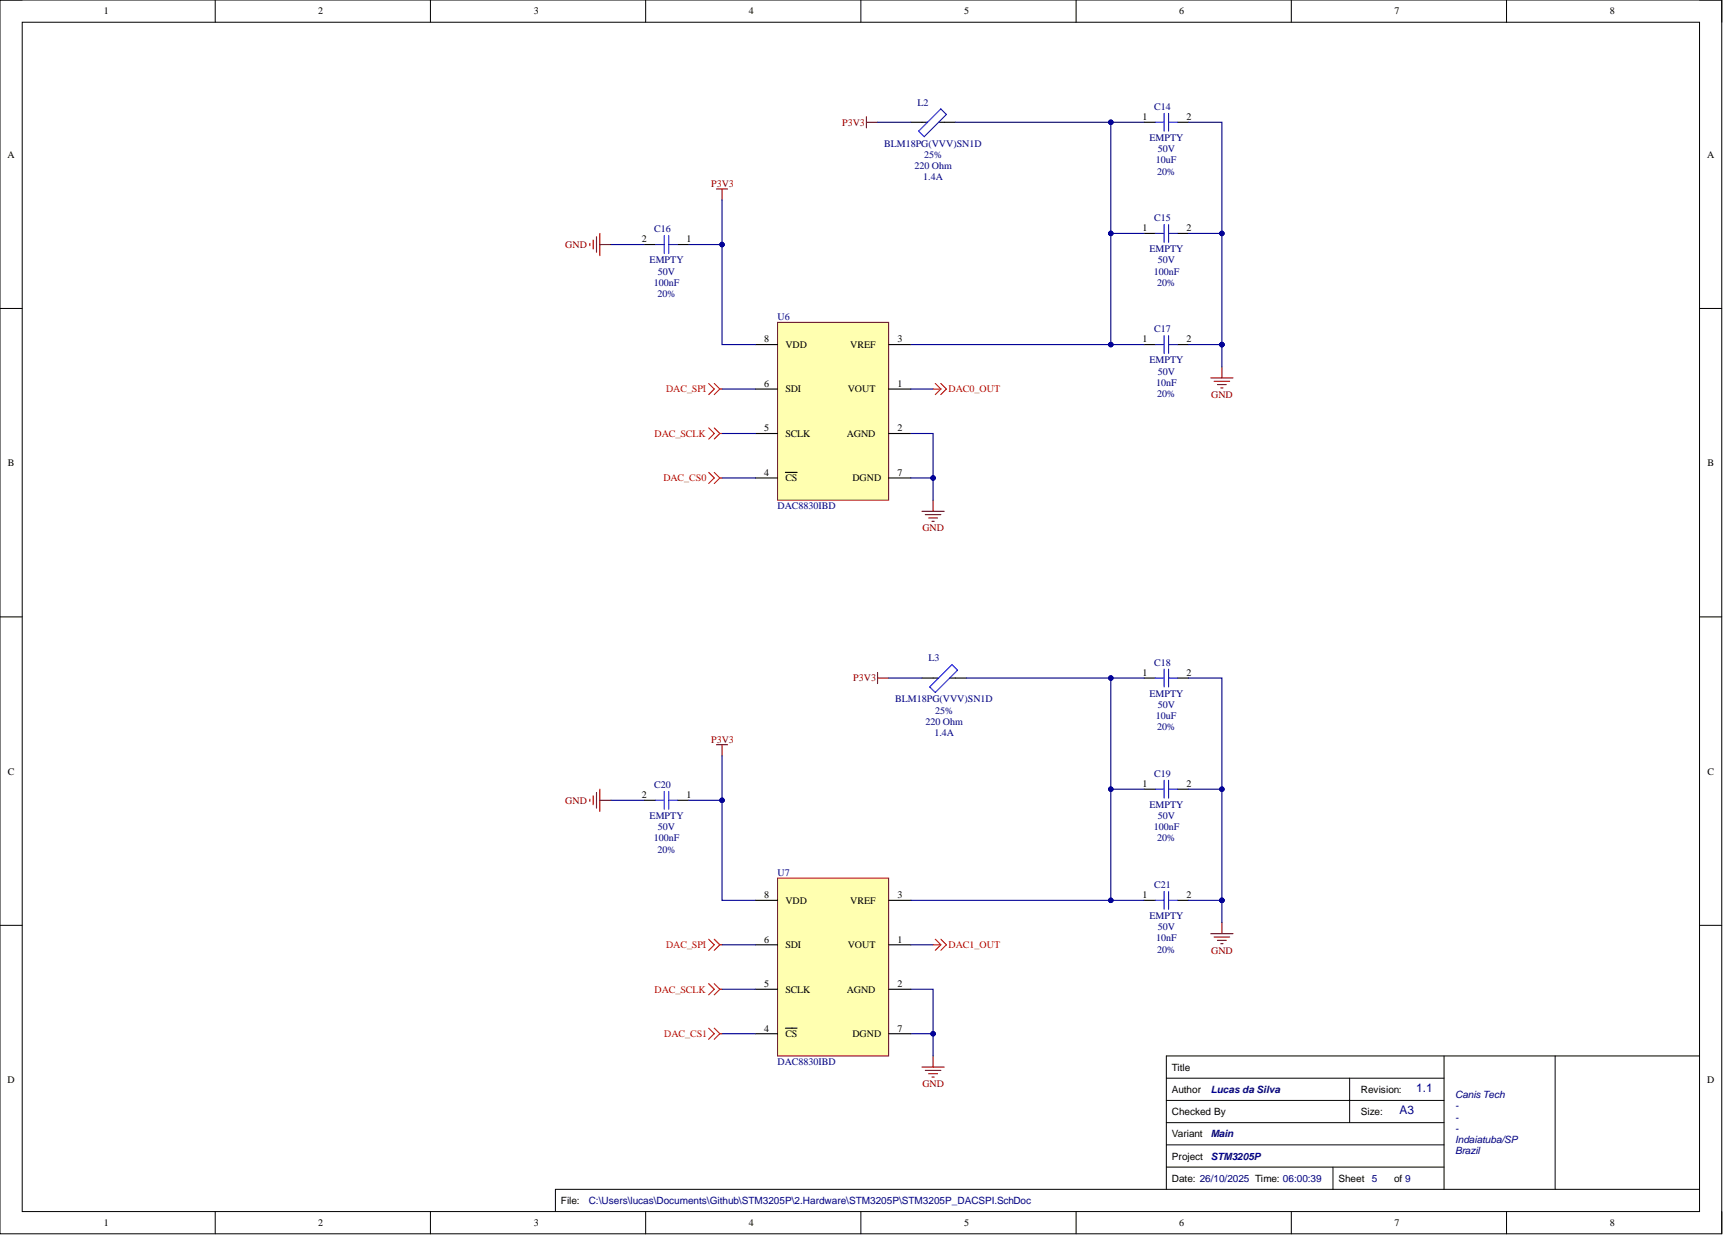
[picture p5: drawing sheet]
<svg xmlns="http://www.w3.org/2000/svg" width="393mm" height="282mm" viewBox="0 0 393 282" stroke-linecap="round" stroke-linejoin="round" font-family="sans-serif">
<g fill="none" stroke="#000" stroke-width=".23">
<path d="M0 0h393.1v281.6h-393.1zM0 0h5.1M5.1 5.1h382.9v271.4h-382.9zM49.1 0v5.1M98.3 0v5.1M147.4 0v5.1M196.5 0v5.1M245.7 0v5.1M294.8 0v5.1M343.9 0v5.1M388 0h5.1v5.1M0 70.4h5.1"/>
<path d="M388 70.4h5.1M0 140.8h5.1M388 140.8h5.1M0 211.2h5.1M388 211.2h5.1M266.3 246.1h63.4M266.3 251.2h63.4M266.3 256.2h63.4M308.1 246.1v10.1M329.7 241v30.4M355 241v30.4M388 241h-121.7v30.4"/>
<path d="M49.1 276.5v5.1M98.3 276.5v5.1M147.4 276.5v5.1M196.5 276.5v5.1M245.7 276.5v5.1M266.3 266.4h63.4M266.3 261.3h63.4M294.8 276.5v5.1M304.3 266.4v5M343.9 276.5v5.1M388 271.4h-261.2v5.1M393.1 276.5v5.1"/>
</g>
<path d="M213 88.8h1.8M213.5 87.5l1.3 1.3M214.8 88.8l-1.3 1.3M214.8 87.5l1.3 1.3-1.3 1.3" fill="none" stroke="#f00" stroke-width=".25"/>
<path d="M177.5 73.6h25.4v40.6h-25.4z" fill-rule="evenodd" fill="#ffffb0"/>
<path d="M177.5 73.6h25.4v40.6h-25.4z" fill="none" stroke="#800000" stroke-width=".23"/>
<g fill="none" stroke="#000" stroke-width=".25">
<path d="M207.9 27.9h3.8M214.3 27.9h3.8M147.1 55.8h2.5M154.7 55.8h2.5M261.2 53.3h2.5M268.8 53.3h2.5M172.4 78.6h5.1M202.9 78.6h5M261.2 78.6h2.5M268.8 78.6h2.5M172.4 98.9h5.1M172.4 88.8h5.1"/>
<path d="M202.9 98.9h5M202.9 88.8h5M172.4 109.1h5.1M179.3 107.8h2.7M202.9 109.1h5"/>
</g>
<g fill="none" stroke="#800000" stroke-width=".25">
<path d="M197.8 26.6v2.6M197.8 27.9h2.5M134.7 55.6v.5M135.4 54.8v2M136.2 54v3.6M136.9 53.3v5.1M136.9 55.8h2.6M163.6 43.1h2.5M164.8 43.1v2.6M276.4 86.3h5.1M277.2 87h3.5M277.9 87.8h2.1"/>
<path d="M278.7 88.5h.5M278.9 83.7v2.6M210.5 116.7h5.1M211.2 117.5h3.6M212 118.2h2M212.8 119h.5M213 114.2v2.5"/>
</g>
<g fill="none" stroke="#00f" stroke-width=".25">
<path d="M214.8 24.9l1.3 1.2-5.1 5.1-1.3-1.3zM149.6 55.8h2M151.6 53.8v4M152.7 53.8v4M152.7 55.8h2M263.7 53.3h2.1M265.8 51.2v4.1M266.8 51.2v4.1M266.8 53.3h2M263.7 78.6h2.1M265.8 76.6v4.1M266.8 76.6v4.1"/>
<path d="M266.8 78.6h2"/>
</g>
<path d="M213 215.6h1.8M213.5 214.4l1.3 1.2M214.8 215.6l-1.3 1.3M214.8 214.4l1.3 1.2-1.3 1.3" fill="none" stroke="#f00" stroke-width=".25"/>
<path d="M177.5 200.4h25.4v40.6h-25.4z" fill-rule="evenodd" fill="#ffffb0"/>
<path d="M177.5 200.4h25.4v40.6h-25.4z" fill="none" stroke="#800000" stroke-width=".23"/>
<g fill="none" stroke="#000" stroke-width=".25">
<path d="M261.2 27.9h2.5M268.8 27.9h2.5M210.5 154.8h3.8M216.8 154.8h3.8M147.1 182.7h2.5M154.7 182.7h2.5M261.2 180.1h2.5M268.8 180.1h2.5M172.4 215.6h5.1M172.4 205.5h5.1M202.9 215.6h5M202.9 205.5h5"/>
<path d="M261.2 205.5h2.5M268.8 205.5h2.5M172.4 225.8h5.1M172.4 235.9h5.1M179.3 234.7h2.7M202.9 225.8h5M202.9 235.9h5"/>
</g>
<g fill="none" stroke="#800000" stroke-width=".25">
<path d="M200.3 153.5v2.5M200.3 154.8h2.6M163.6 170h2.5M164.8 170v2.5M134.7 182.4v.5M135.4 181.6v2.1M136.2 180.9v3.5M136.9 180.1v5.1M136.9 182.7h2.6M276.4 213.1h5.1M277.2 213.9h3.5M277.9 214.6h2.1"/>
<path d="M278.7 215.4h.5M278.9 210.6v2.5M210.5 243.5h5.1M211.2 244.3h3.6M212 245.1h2M212.8 245.8h.5M213 241v2.5"/>
</g>
<g fill="none" stroke="#00f" stroke-width=".25">
<path d="M263.7 27.9h2.1M265.8 25.9v4M266.8 25.9v4M266.8 27.9h2M217.3 151.7l1.3 1.3-5.1 5.1-1.2-1.3zM265.8 178.1v4.1M266.8 178.1v4.1M149.6 182.7h2M151.6 180.6v4.1M152.7 180.6v4.1M152.7 182.7h2M263.7 180.1h2.1"/>
<path d="M266.8 180.1h2M263.7 205.5h2.1M265.8 203.5v4M266.8 203.5v4M266.8 205.5h2"/>
</g>
<g fill="none" stroke="#f00" stroke-width=".25">
<path d="M161.8 87.5l1.3 1.3-1.3 1.3M161.8 97.7l1.3 1.2-1.3 1.3M163.1 87.5l1.2 1.3M163.1 97.7l1.2 1.2M164.3 88.8l-1.2 1.3M164.3 88.8h.5M164.3 98.9l-1.2 1.3M164.3 98.9h.5M161.8 107.8l1.3 1.3-1.3 1.3M163.1 107.8l1.2 1.3M164.3 109.1l-1.2 1.3M164.3 109.1h.5"/>
<path d="M161.8 214.4l1.3 1.2-1.3 1.3M163.1 214.4l1.2 1.2M164.3 215.6l-1.2 1.3M164.3 215.6h.5M161.8 224.5l1.3 1.3-1.3 1.3M161.8 234.7l1.3 1.2-1.3 1.3M163.1 224.5l1.2 1.3M163.1 234.7l1.2 1.2M164.3 225.8l-1.2 1.3M164.3 225.8h.5M164.3 235.9l-1.2 1.3M164.3 235.9h.5"/>
</g>
<path d="M278.9 205.5v5.1" fill="none" stroke="#000080" stroke-width=".25"/>
<circle cx="278.9" cy="205.5" r=".51" fill="#000080"/>
<circle cx="278.9" cy="205.5" r=".51" fill="none" stroke="#000080" stroke-width=".23"/>
<path d="M139.5 55.8h7.6M164.8 172.5v10.2h-7.6M139.5 182.7h7.6" fill="none" stroke="#000080" stroke-width=".25"/>
<circle cx="164.8" cy="182.7" r=".51" fill="#000080"/>
<circle cx="164.8" cy="182.7" r=".51" fill="none" stroke="#000080" stroke-width=".23"/>
<path d="M164.8 45.7v10.1h-7.6" fill="none" stroke="#000080" stroke-width=".25"/>
<circle cx="164.8" cy="55.8" r=".51" fill="#000080"/>
<circle cx="164.8" cy="55.8" r=".51" fill="none" stroke="#000080" stroke-width=".23"/>
<path d="M164.8 182.7v22.8h7.6M164.8 215.6h7.6M164.8 235.9h7.6M164.8 225.8h7.6" fill="none" stroke="#000080" stroke-width=".25"/>
<circle cx="164.8" cy="182.7" r=".51" fill="#000080"/>
<circle cx="164.8" cy="182.7" r=".51" fill="none" stroke="#000080" stroke-width=".23"/>
<path d="M164.8 55.8v22.8h7.6M164.8 98.9h7.6M164.8 88.8h7.6M164.8 109.1h7.6" fill="none" stroke="#000080" stroke-width=".25"/>
<circle cx="164.8" cy="55.8" r=".51" fill="#000080"/>
<circle cx="164.8" cy="55.8" r=".51" fill="none" stroke="#000080" stroke-width=".23"/>
<path d="M200.3 27.9h7.6M202.9 154.8h7.6M207.9 235.9h5.1v5.1" fill="none" stroke="#000080" stroke-width=".25"/>
<circle cx="213" cy="235.9" r=".51" fill="#000080"/>
<circle cx="213" cy="235.9" r=".51" fill="none" stroke="#000080" stroke-width=".23"/>
<path d="M207.9 225.8h5.1v10.1" fill="none" stroke="#000080" stroke-width=".25"/>
<circle cx="213" cy="235.9" r=".51" fill="#000080"/>
<circle cx="213" cy="235.9" r=".51" fill="none" stroke="#000080" stroke-width=".23"/>
<path d="M220.6 154.8h33v50.7h-45.7M207.9 215.6h5.1" fill="none" stroke="#000080" stroke-width=".25"/>
<circle cx="253.6" cy="205.5" r=".51" fill="#000080"/>
<circle cx="253.6" cy="205.5" r=".51" fill="none" stroke="#000080" stroke-width=".23"/>
<circle cx="253.6" cy="180.1" r=".51" fill="#000080"/>
<circle cx="253.6" cy="180.1" r=".51" fill="none" stroke="#000080" stroke-width=".23"/>
<circle cx="253.6" cy="154.8" r=".51" fill="#000080"/>
<circle cx="253.6" cy="154.8" r=".51" fill="none" stroke="#000080" stroke-width=".23"/>
<path d="M207.9 109.1h5.1v5.1" fill="none" stroke="#000080" stroke-width=".25"/>
<circle cx="213" cy="109.1" r=".51" fill="#000080"/>
<circle cx="213" cy="109.1" r=".51" fill="none" stroke="#000080" stroke-width=".23"/>
<path d="M207.9 98.9h5.1v10.2" fill="none" stroke="#000080" stroke-width=".25"/>
<circle cx="213" cy="109.1" r=".51" fill="#000080"/>
<circle cx="213" cy="109.1" r=".51" fill="none" stroke="#000080" stroke-width=".23"/>
<path d="M218.1 27.9h35.5v50.7h-45.7M207.9 88.8h5.1" fill="none" stroke="#000080" stroke-width=".25"/>
<circle cx="253.6" cy="78.6" r=".51" fill="#000080"/>
<circle cx="253.6" cy="78.6" r=".51" fill="none" stroke="#000080" stroke-width=".23"/>
<circle cx="253.6" cy="53.3" r=".51" fill="#000080"/>
<circle cx="253.6" cy="53.3" r=".51" fill="none" stroke="#000080" stroke-width=".23"/>
<circle cx="253.6" cy="27.9" r=".51" fill="#000080"/>
<circle cx="253.6" cy="27.9" r=".51" fill="none" stroke="#000080" stroke-width=".23"/>
<path d="M253.6 205.5h7.6" fill="none" stroke="#000080" stroke-width=".25"/>
<circle cx="253.6" cy="205.5" r=".51" fill="#000080"/>
<circle cx="253.6" cy="205.5" r=".51" fill="none" stroke="#000080" stroke-width=".23"/>
<path d="M253.6 180.1h7.6" fill="none" stroke="#000080" stroke-width=".25"/>
<circle cx="253.6" cy="180.1" r=".51" fill="#000080"/>
<circle cx="253.6" cy="180.1" r=".51" fill="none" stroke="#000080" stroke-width=".23"/>
<path d="M253.6 78.6h7.6" fill="none" stroke="#000080" stroke-width=".25"/>
<circle cx="253.6" cy="78.6" r=".51" fill="#000080"/>
<circle cx="253.6" cy="78.6" r=".51" fill="none" stroke="#000080" stroke-width=".23"/>
<path d="M253.6 53.3h7.6" fill="none" stroke="#000080" stroke-width=".25"/>
<circle cx="253.6" cy="53.3" r=".51" fill="#000080"/>
<circle cx="253.6" cy="53.3" r=".51" fill="none" stroke="#000080" stroke-width=".23"/>
<path d="M253.6 27.9h7.6" fill="none" stroke="#000080" stroke-width=".25"/>
<circle cx="253.6" cy="27.9" r=".51" fill="#000080"/>
<circle cx="253.6" cy="27.9" r=".51" fill="none" stroke="#000080" stroke-width=".23"/>
<path d="M271.3 205.5h7.6" fill="none" stroke="#000080" stroke-width=".25"/>
<circle cx="278.9" cy="205.5" r=".51" fill="#000080"/>
<circle cx="278.9" cy="205.5" r=".51" fill="none" stroke="#000080" stroke-width=".23"/>
<path d="M271.3 180.1h7.6v25.4" fill="none" stroke="#000080" stroke-width=".25"/>
<circle cx="278.9" cy="180.1" r=".51" fill="#000080"/>
<circle cx="278.9" cy="180.1" r=".51" fill="none" stroke="#000080" stroke-width=".23"/>
<circle cx="278.9" cy="205.5" r=".51" fill="#000080"/>
<circle cx="278.9" cy="205.5" r=".51" fill="none" stroke="#000080" stroke-width=".23"/>
<path d="M271.3 78.6h7.6" fill="none" stroke="#000080" stroke-width=".25"/>
<circle cx="278.9" cy="78.6" r=".51" fill="#000080"/>
<circle cx="278.9" cy="78.6" r=".51" fill="none" stroke="#000080" stroke-width=".23"/>
<path d="M271.3 53.3h7.6v25.3" fill="none" stroke="#000080" stroke-width=".25"/>
<circle cx="278.9" cy="53.3" r=".51" fill="#000080"/>
<circle cx="278.9" cy="53.3" r=".51" fill="none" stroke="#000080" stroke-width=".23"/>
<circle cx="278.9" cy="78.6" r=".51" fill="#000080"/>
<circle cx="278.9" cy="78.6" r=".51" fill="none" stroke="#000080" stroke-width=".23"/>
<path d="M271.3 27.9h7.6v25.4" fill="none" stroke="#000080" stroke-width=".25"/>
<circle cx="278.9" cy="53.3" r=".51" fill="#000080"/>
<circle cx="278.9" cy="53.3" r=".51" fill="none" stroke="#000080" stroke-width=".23"/>
<path d="M278.9 78.6v5.1" fill="none" stroke="#000080" stroke-width=".25"/>
<circle cx="278.9" cy="78.6" r=".51" fill="#000080"/>
<circle cx="278.9" cy="78.6" r=".51" fill="none" stroke="#000080" stroke-width=".23"/>
<path d="M261.2 154.8h2.5M268.8 154.8h2.5" fill="none" stroke="#000" stroke-width=".25"/>
<path d="M263.7 154.8h2.1M265.8 152.7v4.1M266.8 152.7v4.1M266.8 154.8h2" fill="none" stroke="#00f" stroke-width=".25"/>
<path d="M271.3 154.8h7.6v25.3" fill="none" stroke="#000080" stroke-width=".25"/>
<circle cx="278.9" cy="180.1" r=".51" fill="#000080"/>
<circle cx="278.9" cy="180.1" r=".51" fill="none" stroke="#000080" stroke-width=".23"/>
<path d="M253.6 154.8h7.6" fill="none" stroke="#000080" stroke-width=".25"/>
<circle cx="253.6" cy="154.8" r=".51" fill="#000080"/>
<circle cx="253.6" cy="154.8" r=".51" fill="none" stroke="#000080" stroke-width=".23"/>
<g font-size="2.7" fill="#000080">
<text x="323.3" y="249.3">1.1</text>
<text x="319.5" y="254.4">A3</text>
</g>
<g font-size="2.3">
<text x="23.7" y="3.3">1</text>
<text x="72.7" y="3.3">2</text>
<text x="121.9" y="3.3">3</text>
<text x="170.9" y="3.3">4</text>
<text x="220.1" y="3.3">5</text>
<text x="269.2" y="3.3">6</text>
<text x="318.3" y="3.3">7</text>
<text x="367.5" y="3.3">8</text>
<text x="260.9" y="27.4">1</text>
<text x="270.8" y="27.4">2</text>
<text x="1.7" y="36">A</text>
<text x="389.7" y="36">A</text>
<text x="260.9" y="52.8">1</text>
<text x="270.8" y="52.8">2</text>
<text x="146.5" y="55.3">2</text>
<text x="156.7" y="55.3">1</text>
<text x="174.5" y="78.1">8</text>
<text x="179.3" y="79.4">VDD</text>
<text x="194.1" y="79.4">VREF</text>
<text x="204.9" y="78.1">3</text>
<text x="260.9" y="78.1">1</text>
<text x="270.8" y="78.1">2</text>
<text x="174.4" y="88.3">6</text>
<text x="179.3" y="89.6">SDI</text>
<text x="193.5" y="89.6">VOUT</text>
<text x="204.9" y="88.3">1</text>
<text x="174.5" y="98.4">5</text>
<text x="179.3" y="99.7">SCLK</text>
<text x="193.3" y="99.7">AGND</text>
<text x="204.9" y="98.4">2</text>
<text x="1.8" y="106.4">B</text>
<text x="389.8" y="106.4">B</text>
<text x="174.4" y="108.6">4</text>
<text x="179.3" y="109.8">CS</text>
<text x="194.6" y="109.8">DGND</text>
<text x="204.9" y="108.6">7</text>
<text x="260.9" y="154.2">1</text>
<text x="270.8" y="154.2">2</text>
<text x="1.8" y="176.8">C</text>
<text x="260.9" y="179.6">1</text>
<text x="270.8" y="179.6">2</text>
<text x="389.8" y="176.8">C</text>
<text x="146.5" y="182.2">2</text>
<text x="156.7" y="182.2">1</text>
<text x="174.5" y="205">8</text>
<text x="179.3" y="206.3">VDD</text>
<text x="194.1" y="206.3">VREF</text>
<text x="204.9" y="205">3</text>
<text x="260.9" y="205">1</text>
<text x="270.8" y="205">2</text>
<text x="174.4" y="215.1">6</text>
<text x="204.9" y="215.1">1</text>
<text x="179.3" y="216.4">SDI</text>
<text x="193.5" y="216.4">VOUT</text>
<text x="174.5" y="225.3">5</text>
<text x="179.3" y="226.5">SCLK</text>
<text x="193.3" y="226.5">AGND</text>
<text x="204.9" y="225.3">2</text>
<text x="174.4" y="235.4">4</text>
<text x="179.3" y="236.7">CS</text>
<text x="194.6" y="236.7">DGND</text>
<text x="204.9" y="235.4">7</text>
<text x="267.5" y="244.3">Title</text>
<text x="1.7" y="247.2">D</text>
<text x="267.5" y="249.4">Author</text>
<text x="310.6" y="249.4">Revision:</text>
<text x="389.7" y="247.2">D</text>
<text x="267.5" y="254.5">Checked By</text>
<text x="310.6" y="254.5">Size:</text>
<text x="267.5" y="259.6">Variant</text>
<text x="267.5" y="269.7">Date: 26/10/2025 Time: 06:00:39</text>
<text x="267.5" y="264.6">Project</text>
<text x="305.6" y="269.7">Sheet</text>
<text x="318.3" y="269.7">of 9</text>
<text x="128.1" y="274.8">File:</text>
<text x="23.7" y="279.8">1</text>
<text x="72.7" y="279.8">2</text>
<text x="121.9" y="279.8">3</text>
<text x="170.9" y="279.8">4</text>
<text x="220.1" y="279.8">5</text>
<text x="269.2" y="279.8">6</text>
<text x="318.3" y="279.8">7</text>
<text x="367.5" y="279.8">8</text>
</g>
<g font-size="2.3" fill="#800000">
<text x="192.3" y="28.7">P3V3</text>
<text x="162.3" y="42.6">P3V3</text>
<text x="129" y="56.6">GND</text>
<text x="276.5" y="90.8">GND</text>
<text x="210.6" y="121.3">GND</text>
<text x="194.8" y="155.5">P3V3</text>
<text x="162.3" y="169.5">P3V3</text>
<text x="129" y="183.4">GND</text>
<text x="276.5" y="217.7">GND</text>
<text x="210.6" y="248.1">GND</text>
</g>
<g font-size="2.3" fill="#000080">
<text x="209.5" y="24.1">L2</text>
<text x="263.5" y="25.1">C14</text>
<text x="201.9" y="33.5">BLM18PG(VVV)SN1D</text>
<text x="262.4" y="32.2">EMPTY</text>
<text x="264.3" y="34.8">50V</text>
<text x="208.7" y="38.6">220 Ohm</text>
<text x="210.8" y="41.1">1.4A</text>
<text x="210.9" y="36">25%</text>
<text x="263.9" y="37.3">10uF</text>
<text x="264.2" y="39.8">20%</text>
<text x="149.4" y="53">C16</text>
<text x="263.5" y="50.5">C15</text>
<text x="262.4" y="57.6">EMPTY</text>
<text x="148.3" y="60.1">EMPTY</text>
<text x="149.3" y="65.2">100nF</text>
<text x="150.2" y="62.7">50V</text>
<text x="263.4" y="62.7">100nF</text>
<text x="264.2" y="65.2">20%</text>
<text x="264.3" y="60.1">50V</text>
<text x="150.1" y="67.7">20%</text>
<text x="177.5" y="73.1">U6</text>
<text x="263.5" y="75.9">C17</text>
<text x="262.4" y="83">EMPTY</text>
<text x="263.9" y="88">10nF</text>
<text x="264.3" y="85.5">50V</text>
<text x="264.2" y="90.6">20%</text>
<text x="177.5" y="116.2">DAC8830IBD</text>
<text x="212" y="150.9">L3</text>
<text x="263.5" y="152">C18</text>
<text x="204.4" y="160.3">BLM18PG(VVV)SN1D</text>
<text x="262.4" y="159.1">EMPTY</text>
<text x="264.3" y="161.6">50V</text>
<text x="211.3" y="165.4">220 Ohm</text>
<text x="213.3" y="167.9">1.4A</text>
<text x="213.5" y="162.9">25%</text>
<text x="263.9" y="164.1">10uF</text>
<text x="264.2" y="166.7">20%</text>
<text x="149.4" y="179.9">C20</text>
<text x="263.5" y="177.3">C19</text>
<text x="262.4" y="184.4">EMPTY</text>
<text x="148.3" y="187">EMPTY</text>
<text x="150.2" y="189.5">50V</text>
<text x="263.4" y="189.5">100nF</text>
<text x="264.3" y="187">50V</text>
<text x="149.3" y="192">100nF</text>
<text x="150.1" y="194.6">20%</text>
<text x="264.2" y="192">20%</text>
<text x="177.5" y="199.9">U7</text>
<text x="263.5" y="202.7">C21</text>
<text x="262.4" y="209.8">EMPTY</text>
<text x="263.9" y="214.9">10nF</text>
<text x="264.3" y="212.3">50V</text>
<text x="264.2" y="217.4">20%</text>
<text x="177.5" y="243">DAC8830IBD</text>
<text x="332.2" y="250.7">Canis Tech</text>
<text x="332.2" y="253.2">-</text>
<text x="332.2" y="255.8">-</text>
<text x="332.2" y="258.3">-</text>
<text x="332.2" y="260.8">Indaiatuba/SP</text>
<text x="332.2" y="263.4">Brazil</text>
<text x="313.2" y="269.7">5</text>
<text x="134.4" y="274.8">C:\Users\lucas\Documents\Github\STM3205P\2.Hardware\STM3205P\STM3205P_DACSPI.SchDoc</text>
</g>
<g font-size="2.3" fill="#f00">
<text x="152.1" y="89.6">DAC_SPI</text>
<text x="216.6" y="89.6">DAC0_OUT</text>
<text x="149.4" y="99.7">DAC_SCLK</text>
<text x="151.4" y="109.8">DAC_CS0</text>
<text x="152.1" y="216.4">DAC_SPI</text>
<text x="216.6" y="216.4">DAC1_OUT</text>
<text x="149.4" y="226.5">DAC_SCLK</text>
<text x="151.6" y="236.7">DAC_CS1</text>
</g>
<g font-size="2.3" fill="#007">
<text x="276.4" y="249.4">Lucas da Silva</text>
<text x="276.4" y="259.6">Main</text>
<text x="276.4" y="264.6">STM3205P</text>
</g>
</svg>
